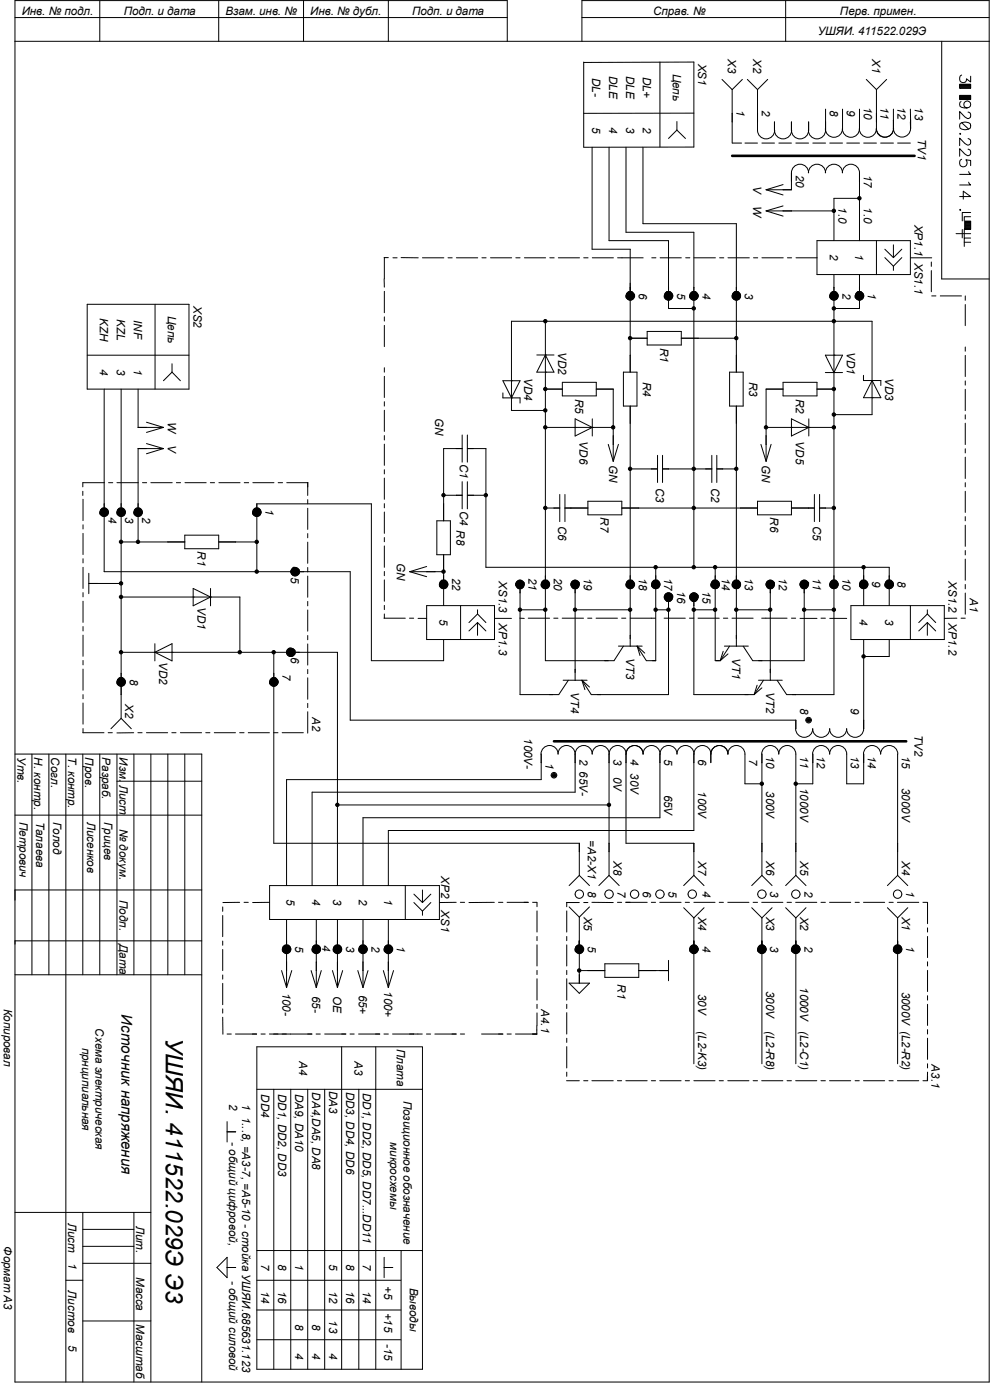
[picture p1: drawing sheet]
<svg xmlns="http://www.w3.org/2000/svg" width="210mm" height="297mm" viewBox="0 0 210 297" stroke-linecap="round" stroke-linejoin="round" font-family="sans-serif">
<g fill="none" stroke="#000" stroke-width=".21">
<path d="M3.2 3.7h104.4M3.2 8.8h206.6M21.2 .1v8.7M46.4 .1v8.7M64.4 .1v8.7M82.4 .1v8.7M107.6 8.8v-8.7h-104.4v293.1h206.6v-293.1h-86.4v8.7M123.4 3.7h86.4M123.8 13.3l23.4-.1v18h-23.4M123.8 13.2v18M140 13.2v18M153.2 16.8l2.1 2.2"/>
<path d="M155.3 19l.1 11.4h1.9M157.5 16.8l-2.2 2.2M158.5 16.8l2.2 2.2M160.7 19v8.6a1.82 1.82 0 0 0 1.8 1.9 1.82 1.82 0 0 0 1.8-1.9M162.9 16.8l-2.2 2.2M166.7 .1v8.7M183.8 16.8l2.1 2.2M185.9 19v8.6M188.1 16.8l-2.2 2.2M199.8 8.8v50.4h10M203.6 17.9h2.3v.9h-2.3zM203.6 17.9h2.3"/>
<path d="M203.6 18.1h2.3M203.6 18.2h2.3M203.6 18.3h2.3M203.6 18.4h2.3M203.6 18.5h2.3M203.6 18.6h2.3M204 15.9a.82 .82 0 0 0-.3 1.3 .82 .82 0 0 0 1.3-.1v-.4l.9 .7v-1.2M125.6 31.2v21.7h8.1v26.1M129.2 31.2v19.9h12.6v11.7M132.8 31.2v18.1h14.4v13.5M136.4 31.2v16.3h19.8v15.3M143.6 27.6l1.8 1.8"/>
<path d="M143.6 27.6l-1.8 1.8M143.6 25.8v1.8M147.2 24h-23.4M155.3 33l37.8 .1M158 30.4h2.7M161.6 30.4h2.7M164.3 25.9a3.2 3.2 0 0 0 .5 3 1.82 1.82 0 0 0 2 .4 1.82 1.82 0 0 0 1.1-1.7M165.2 30.4h2.7M166.1 39.2l-3.6 1.1M167.9 25.9a3.2 3.2 0 0 0 .5 3 1.82 1.82 0 0 0 2 .4 1.82 1.82 0 0 0 1.1-1.7M168.8 30.4h2.7M171.5 25.9v1.7"/>
<path d="M172.4 30.4h2.7M175.1 36.7a1.82 1.82 0 0 1 1.8-1.9 1.82 1.82 0 0 1 1.8 1.9M175.1 27.3a1.82 1.82 0 0 0 1.8 1.8 1.82 1.82 0 0 0 1.8-1.8M175.1 36.7a1.8 1.8 0 0 0-1.8-1.9 1.8 1.8 0 0 0-1.8 1.9 1.82 1.82 0 0 0-1.8-1.9 1.82 1.82 0 0 0-1.8 1.9v3.6h-5.4M175.1 23.2v4.4a1.82 1.82 0 0 1-1.8 1.9 1.82 1.82 0 0 1-1.8-1.9M176 30.4h2.7M178.7 36.7a1.82 1.82 0 0 1 1.8-1.9 1.82 1.82 0 0 1 1.8 1.9v14.4M178.7 23.2v4.4M179.6 30.4h2.7M182.3 27.3a1.82 1.82 0 0 0 1.8 1.8 1.82 1.82 0 0 0 1.8-1.8M182.3 23.2v4.1a1.82 1.82 0 0 1-1.8 1.8 1.82 1.82 0 0 1-1.8-1.8M183.2 30.4h2.7"/>
<path d="M185.9 27.3a1.8 1.8 0 0 0 1.8 1.8 1.8 1.8 0 0 0 1.8-1.8 1.82 1.82 0 0 0 1.8 1.8 1.82 1.82 0 0 0 1.9-1.8M186.8 30.4h2.7M189.5 23.2v4.1a1.82 1.82 0 0 1-1.8 1.8 1.82 1.82 0 0 1-1.8-1.8M190.4 30.4h2.7M193.1 23.2l.1 4.1M193.1 25.9l.1 1.4M203.6 20.2h2.3v.9h-2.3zM203.6 20.3h2.3M203.6 20.4h2.3M203.6 20.5h2.3M203.6 20.7h2.3M203.6 20.8h2.3"/>
<path d="M203.6 20.9h2.3M203.6 21h2.3M203.7 26.2a1.85 1.85 0 0 1 2.1 0 .83 .83 0 0 1-.3 1.2 1.91 1.91 0 0 1-1.8-.2zM203.7 28.3l.1 .1-.1 .1zM203.9 21.5a.7 .7 0 0 0 .1 1.3 1.69 1.69 0 0 0 1.8-.2 .74 .74 0 0 0-.3-1.1 .74 .74 0 0 0-1 .5 .74 .74 0 0 0 .6 .9M204 26l1.5 1.4M204 33.8a.85 .85 0 0 0-.4 1.2 .85 .85 0 0 0 1.3 .2 .85 .85 0 0 0 0-1.3l1 .1v1.1M205.4 23.8l.3 .1a.74 .74 0 0 1-.2 1.2l-.8-.3-1.1-1.1v1.6M205.4 29.4l.3 .1a.74 .74 0 0 1-.2 1.3l-.8-.4-1.1-1.1v1.6M205.4 31.7l.3 .1a.74 .74 0 0 1-.2 1.2l-.8-.3-1.1-1.2v1.6M205.5 36.4l.4 .6h-2.3M205.5 38.7l.4 .5h-2.3"/>
<path d="M81.5 59.2v1.7M81.5 54.7h.9M81.5 54.6v4.5M83.4 54.7h.8M85.1 54.7h3.6M89.6 54.7h4.5M95 54.7h.9M96.8 54.7h4.5M102.2 54.7h.9M104.1 54.7h4.4M109.4 54.7h.9M111.3 54.7h4.4"/>
<path d="M116.6 54.7h1M118.4 54.7h4.5M123.8 54.7h1M125.6 54.7h4.5M131 54.7h5.4M138.3 54.7h.8M140 54.7h4.5M145.5 54.7h.8M147.2 54.7h4.6M152.7 54.7h.8M154.4 54.7h4.6M159.9 54.7h.8"/>
<path d="M161.6 54.7h4.6M162.5 40.3l3.6 1.1M162.5 44.7h14.4M162.5 44.7l3.6 1.1M166.1 43.7l-3.6 1M167 54.7h.9M168.9 54.7h4.5M173.3 51.1h19.8v7.2h-19.8zM176.9 58.3v4.5M182.3 58.3v4.5M182.3 42.1h-5.4v9M185.9 51.1v7.2"/>
<path d="M187.7 52.9l1.8 1.8M187.7 54.7l1.8 1.8M189.5 51.9v2.8M189.5 56.5v.9M191.3 52.9l-1.8 1.8M191.3 54.7l-1.8 1.8M193.2 54.7h4.5M197.6 55.6v.9M197.6 57.4v4.5M202.8 49.6h3.1M203.6 41.7h2.3l-1.6-1.1v1.6M203.7 44.4l.1 .1-.1 .1z"/>
<path d="M204.1 48.7v1.8M204.6 48.7v1.8M204.6 51.4h1.3M204.7 47.5h1.2M204.7 47h1.2M204.7 47.1h1.2M204.7 47.2h1.2M204.7 47.3h1.2M204.7 47.7h1.2M204.7 47.8h1.2M204.7 47.9h1.2M204.7 48h1.2"/>
<path d="M204.7 48.1h1.2M204.7 48.2h1.2M204.7 48.3h1.2M204.7 48.5h1.2M205.9 45.1h-1.8v1.8M205.9 46h-1.3v.9M205.9 48.6h-1.2v.1h1.2v-1.8h-1.2v1.8M205.9 50.5h-1.3v1.8M18.5 64.6h21.6v17.9h-21.6zM18.5 75.4h21.6M32.9 64.6v17.9M36.5 77.2v1.8"/>
<path d="M36.5 79l-1.8 1.8M36.5 79l1.8 1.8M81.5 61.8v4.5M81.5 67.2v.9M81.5 69v4.5M81.5 78v1M81.5 79.8v4.5M113.9 75.3h3.6M115.7 75.3h.1M115.7 79h.1M115.7 68.2v55.8M115.7 75.3l1.8 3.7h-3.6z"/>
<path d="M132.2 79h2.9v7.1h-2.9zM133.7 71.8h3.6M137.3 70.3h7.2v2.9h-7.2zM141.8 63.7v1.7h5.4M144.5 71.8h11.7M147.2 63.7v56.7M154.8 79h2.8v7.1h-2.8zM156.2 63.5v15.5M175.1 75.4h3.6l-1.8 3.6zM175.1 79h3.6M176.9 79h.1M176.9 75.4h.1"/>
<path d="M176.9 63.7v60.3M182.3 63.7v1.7h-5.4M183.2 79.6v1.1h3.7v1.1M197.7 62.8h.8M199.5 62.8h4.5M204.8 62.8v.9M204.8 64.6v4.5M204.8 73.6v.9M204.8 75.4v4.5M22.1 82.5v26.2M25.7 82.5v26.2M29.3 82.5v8.2h5.4"/>
<path d="M31.1 89.6l3.6 1.1M31.1 94.1l3.6 1.1M34.7 95.2h-5.4v13.5M34.7 90.7l-3.6 1M34.7 95.2l-3.6 1.1M81.5 85.2v.9M81.5 87v4.5M81.5 92.4v.9M81.5 94.2v4.5M81.5 99.7v.8M98 95.2h-3.9v15.3M98 92.3v5.7"/>
<path d="M99.1 95.2h4v25.2h85.5v3.6M99.1 92.3v5.7M106.7 83.4v1h3.6v1.1M106.7 80.8h3.6l-1.8 3.6zM108.5 84.4h.1M108.5 80.8h.1M115.7 87.1h-7.2v-18.9h76.5v19.8h-8.1M115.7 90.7h14.4M115.7 82.5h3.6M119.3 81.1h7.2v2.9h-7.2zM122 90.7h.1M122 88.9l3.6 1.8-3.6 1.8z"/>
<path d="M125.6 90.7h.1M125.6 88.9v3.6M126.5 82.5h3.6v15.4M129 94.3l1.1 3.6M131.2 94.3l-1.1 3.6M133.7 86.1v37.9M133.7 99.5h5.8M139.5 96.6v5.8M140.5 99.5h10.5M140.5 96.6v5.8M151 96.6v5.8M152.1 99.5h4.1"/>
<path d="M152.1 96.6v5.8M156.2 86.1v37.9M161.4 94.3l1.1 3.6M162.5 90.7h14.4M163.6 94.3l-1.1 3.6M166.1 82.5h-3.6v15.4M166.1 81.1h7.2v2.9h-7.2zM167.9 90.7h.1M167.9 88.9l3.7 1.8-3.7 1.8zM171.6 90.7h.1M171.6 88.9v3.6M173.3 82.5h3.6"/>
<path d="M185 80.7h.1M185 84.4h.1M185 80.7l1.9 3.7h-3.7zM204.8 80.8v.9M204.8 82.6v4.5M204.8 88v.9M204.8 89.8v4.5M204.8 95.2v.9M204.8 97v4.5M17.6 102.4v.9M17.6 104.2v.9M17.6 102.4h4.5"/>
<path d="M17.6 105.9v4.5M17.6 111.3v.9M17.6 113.2v4.4M17.6 118.5v.9M22.1 109.6v11.7h39.6M23 102.4h.9M24.8 102.4h4.5M25.7 109.6v35.1M25.7 115h13.5M29.3 109.6v5.4M30.2 102.4h.9M32 102.4h4.5"/>
<path d="M37.4 102.4h.9M39.2 113.5h7.2v2.9h-7.2zM39.2 102.4h4.5M44.6 102.4h.9M46.4 115h8.1M46.4 102.4h4.5M51.8 102.4h.9M53.6 102.4h4.5M54.5 108.7v-1.8h24.3v33.3h15.3v-4.5M54.5 109.6v11.7M59 102.4h.9M60.8 102.4h4.5"/>
<path d="M65.3 102.4v2.7M65.3 106v.9M65.3 107.8v4.5M65.3 113.2v.9M65.3 115v4.5M81.5 101.4v4.5M81.5 106.8v.9M81.5 108.6v4.6M81.5 114v.9M81.5 115.8v4.6M92.7 110.5h2.8v7.2h-2.8zM94.1 117.7v6.3"/>
<path d="M94.1 105.1h3.9M98 102.2v5.7M99.1 105.1h4M99.1 102.2v5.7M115.7 107.8h3M118.7 104.9v5.8M119.8 107.8h4.9M119.8 104.9v5.8M124.7 106.3h7.2v2.9h-7.2zM131.9 107.8h28.8M160.7 106.3h7.2v2.9h-7.2zM167.9 107.8h4.9"/>
<path d="M172.8 104.9v5.8M173.9 107.8h3M173.9 104.9v5.8M204.8 102.4v.9M204.8 104.2v4.5M204.8 109.6v.9M204.8 111.4v4.5M204.8 116.8v.9M204.8 118.6v4.5M17.6 120.4v4.4M17.6 125.7v.9M17.6 127.6v4.4"/>
<path d="M17.6 132.9v1M17.6 134.7v4.5M18.8 123.8h6.9M18.8 121.6v4.3M25.7 138.4h35.1M25.7 126.7h25.2v11.7M32.9 138.4h.1M32.9 138.4l3.6-1.8v3.6zM32.9 136.6v3.6M36.5 138.4h.1M41 126.7h.1M41 124.8l3.7 1.9-3.7 1.8z"/>
<path d="M44.7 126.7h.1M44.7 124.8v3.7M58.1 138.4v6.3M61.7 138.4h9.9v49.5M62.6 121.3h11.7v31.5h94.5a3.2 3.2 0 0 0 .5 3.1 1.82 1.82 0 0 0 2 .4 1.82 1.82 0 0 0 1.1-1.7M65.3 120.4v.9M65.3 122.2v4.5M65.3 127.6v.9M65.3 129.4v4.5M65.3 134.8v.9M65.3 136.6v4.5M81.4 131.1h4.6"/>
<path d="M81.5 121.2v.9M81.5 123v4.6M81.5 128.4v.9M81.5 130.3v.8M86.9 131.1h.9M86.9 121.3h7.2M86.9 121.3l3.6 1M88.7 131.2h1.8M90.5 128.5h14.4v7.2h-14.4zM90.5 120.2l-3.6 1.1M94.1 124.9v3.6M97.7 128.5v7.2"/>
<path d="M101.3 129.4v.9M101.3 132.1v2.7M101.3 132.1l-1.8 1.8M101.3 132.1l1.8 1.8M101.3 130.3l-1.8 1.8M101.3 130.3l1.8 1.8M104.9 131.2h3.6M110.3 131.1l.9 .1M110.3 129.4h5.4M110.3 124v23.4h8.2l2.1-3.1M112.1 131.1h4.5M115.7 124.9v15.3h14.6l1.9-3.1"/>
<path d="M117.5 131.1h.9M119.3 131.1h4.5M122 129.4h11.7M122 124v20.3M124.7 131.1h.9M126.4 131.1h4.6M131.2 137.1h5M131.9 131.1h.9M133.7 124.9v12.2M133.7 131.1h5.4M136.8 138.6l-1.6-1.5 .6 2M139.1 120.4v3.6"/>
<path d="M139.1 124.9v15.3h-2l-2-3.1M139.1 129.4h2.7M140.9 131.1h4.5M141.8 126.7v20.7h-16.4l-2-3.1M146.3 131.1h.9M147.2 129.4h4.5M147.2 126.7v20.7h12.8M148.1 131.1h4.5M151.7 120.4v3.6M151.7 124.9v15.3h1.1M153.4 138.2l-.6 2M153.5 131.1h.9"/>
<path d="M153.7 137.1h5M154.4 138.7l-1.6 1.5M154.8 137.1l-2 3.1M155.3 131.1h4.5M156.2 124.9v12.2M156.2 129.4h7.2M161.6 131.1h5.4M163.4 124v20.3M167.9 131.1h.9M169.7 131.2h3.6M170.6 129.4h6.3M170.6 124v16.2h-10.9l-2.1-3.1"/>
<path d="M174.2 131.1h.9M176 131.2h3.6M176.9 124.9v22.5h-10l-2.1-3.1M180.5 128.5h19.8v7.2h-19.8zM183.2 135.7v18.9a1.82 1.82 0 0 1-1.8 1.8 1.82 1.82 0 0 1-1.8-1.8M183.2 120.4v3.6M183.2 124.9v3.6M188.6 124.9v3.6M188.6 135.7v3.6h-5.4M193.1 128.5v7.2M196.7 129.4v.9M196.7 132.1v2.7"/>
<path d="M196.7 132.1l-1.8 1.8M196.7 132.1l1.8 1.8M196.7 130.3l-1.8 1.8M196.7 130.3l1.8 1.8M203 131.1l-2.7 .1M203.9 131.1h.9M204.8 124v.9M204.8 125.8v4.5M3.2 160h39.6v133.2M6.8 160v46.8M10.4 160v46.8M14 160v133.2"/>
<path d="M17.6 160v46.8M17.6 155.4h4.5M17.6 140.1v1M17.6 141.9v4.5M17.6 147.4v.9M17.6 149.1v4.5M17.6 154.6v.8M21.2 160v46.8M22.9 155.4h.9M24.8 160v46.8M25.7 145.6v6.8M25.7 152.4l2.2 2.2"/>
<path d="M25.7 152.4l-2.2 2.2M28.4 155.4l-3.6 .1M28.4 160v46.8M29.3 155.4h.8M31.1 155.4h4.5M32 160v133.2M35.6 160v46.8M36.4 155.4h.9M38.3 155.4h4.5M39.2 160v46.8M43.6 155.4h.9M45.5 155.4h4.5"/>
<path d="M50.8 155.4h1M52.7 155.4h4.4M58 155.4h1M58.1 145.6v33.3h64.8v6.8M59.9 155.4h4.4M65.3 142v.9M65.3 143.8v4.5M65.3 149.2v.9M65.3 151v4.5M114.8 160a1.82 1.82 0 0 1 1.8-1.8 1.82 1.82 0 0 1 1.8 1.8M114.8 160v5.4h-54v22.5M117.5 157.3h74.7"/>
<path d="M118.4 160a1.82 1.82 0 0 1 1.8-1.8 1.82 1.82 0 0 1 1.8 1.8M119.5 144.3h5M122 160a1.82 1.82 0 0 1 1.8-1.8 1.82 1.82 0 0 1 1.8 1.8M122 160v8.1h-55.8v19.8M123.4 144.3l1.7 1.5M123.4 144.3l.7 2M125.6 160a1.82 1.82 0 0 1 1.8-1.8 1.82 1.82 0 0 1 1.8 1.8M132.8 160a1.82 1.82 0 0 0-1.8-1.8 1.82 1.82 0 0 0-1.8 1.8v25.7M136.4 160a1.82 1.82 0 0 1 1.8-1.8 1.82 1.82 0 0 1 1.8 1.8M136.4 160a1.82 1.82 0 0 0-1.8-1.8 1.82 1.82 0 0 0-1.8 1.8v18.9h14.4v6.8M147.2 160a1.8 1.8 0 0 0-1.8-1.8 1.8 1.8 0 0 0-1.8 1.8 1.82 1.82 0 0 0-1.8-1.8 1.82 1.82 0 0 0-1.8 1.8v13.5h-63v14.4M150.8 160a1.82 1.82 0 0 0-1.8-1.8 1.82 1.82 0 0 0-1.8 1.8v16.2h-64.8v11.7"/>
<path d="M154.4 160a1.82 1.82 0 0 1 1.8-1.8 1.82 1.82 0 0 1 1.8 1.8v6.3h3.6M154.4 160a1.82 1.82 0 0 0-1.8-1.8 1.82 1.82 0 0 0-1.8 1.8v1.8M160.6 145.4l-.6 2M160.9 144.3h5M161.6 160a1.82 1.82 0 0 1 1.8-1.8 1.82 1.82 0 0 1 1.8 1.8 1.8 1.8 0 0 1 1.8-1.8 1.8 1.8 0 0 1 1.8 1.8v25.7M161.6 160v25.7M161.6 145.9l-1.6 1.5M162 144.3l-2 3.1M171.5 152.8h.2M171.5 152.8h.1M172.4 154.6a1.82 1.82 0 0 0 1.8 1.8 1.82 1.82 0 0 0 1.8-1.8M172.4 160a1.82 1.82 0 0 1 1.8-1.8 1.82 1.82 0 0 1 1.8 1.8"/>
<path d="M172.4 160v6.3h-3.6M176 160a1.82 1.82 0 0 1 1.8-1.8 1.82 1.82 0 0 1 1.8 1.8v6.3h3.6v-6.3M176 154.6a1.82 1.82 0 0 0 1.8 1.8 1.82 1.82 0 0 0 1.8-1.8M183.2 160a1.82 1.82 0 0 1 1.8-1.8 1.82 1.82 0 0 1 1.8 1.8 1.82 1.82 0 0 1 1.8-1.8 1.82 1.82 0 0 1 1.9 1.8M190.4 160v25.7M3.2 172.9h39.6M24.8 165.7h18M71.6 170.8h57.6M117.5 164.5h.1M3.2 188.8h39.6M3.2 199.6h39.6M47.2 192.4v.9"/>
<path d="M47.2 194.2v4.5M47.2 199.6v.9M50.8 191.4l-3.5 .1M51.8 191.4h.9M57.1 191.4l-3.5 .1M57.2 187.9h36v7.2h-36zM60.8 195.1v6.3M67.1 195.1v6.3M71.6 195.1v6.3M77 195.1v6.3M82.4 195.1v6.3M86 187.9v7.2"/>
<path d="M87.8 189.7l1.8 1.8M87.8 191.5l1.8 1.8M89.6 188.8v2.7M89.6 193.3v.9M91.4 189.7l-1.8 1.8M91.4 191.5l-1.8 1.8M96.8 191.4l-3.6 .1M97.7 191.4h.9M104.9 191.4l-5.4 .1M105.7 191.4h1M107.6 191.4h4.5M113 191.4h.9"/>
<path d="M113.9 191.4v1M113.9 193.3v4.4M113.9 198.7v.9M120.2 191.5h2.7M120.2 191.4v1M120.2 193.3v4.4M120.2 198.7v.9M120.7 192.4l2.2 2.2M122.9 194.6v14M122.9 185.7l2.2 2.2M122.9 185.7l-2.2 2.2M123.8 191.5h.9"/>
<path d="M125.1 192.4l-2.2 2.2M125.6 191.4l4.5 .1M129.2 185.7l-2.2 2.2M129.2 185.7l2.2 2.2M131 191.4h.9M132.8 191.4h4.5M138.2 191.4h.9M140 191.4h4.5M145 192.6l2.2 2.1M145.4 191.4h.9M147.2 194.7v31M147.2 191.4h4.5"/>
<path d="M147.2 185.7l-2.2 2.2M147.2 185.7l2.2 2.2M149.4 192.6l-2.2 2.1M152.6 191.4h.9M154.4 191.4h4.5M159.5 192.6l2.1 2.1M159.8 191.4h.9M161.6 191.4h4.5M161.6 194.7v31M161.6 185.7l-2.1 2.2M161.6 185.7l2.2 2.2M163.8 192.6l-2.2 2.1"/>
<path d="M166.7 192.6l2.1 2.1M167 191.4h.9M168.8 191.4h4.5M168.8 194.7v31M168.8 185.7l-2.1 2.2M168.8 185.7l2.2 2.2M171 192.6l-2.2 2.1M174.2 191.4h.9M176 191.4h4.5M181.4 191.4h.9M183.2 191.4h4.5M188.3 192.6l2.1 2.1"/>
<path d="M188.6 191.4h.9M190.4 191.4h4.5M190.4 194.7v31M190.4 185.7l-2.1 2.2M190.4 185.7l2.2 2.2M192.6 192.6l-2.2 2.1M195.8 191.4h.9M196.8 191.4v4.6M196.8 196.8v.9M196.8 198.7v4.5M3.2 206.8h39.6M47.2 201.4v4.5"/>
<path d="M47.2 206.8v.9M47.2 208.6v4.5M47.2 214v.9M47.2 215.8l.1 3.6M48.2 219.4h.9M50 219.4h4.4M55.4 219.4h.9M57.1 219.4h9.1M59.7 205.9l1.1 3.6M60.8 202.3v7.2M61.9 205.9l-1.1 3.6M66 205.9l1.1 3.6"/>
<path d="M67.1 219.4h.8M67.1 202.3v7.2M68.2 205.9l-1.1 3.6M68.9 219.4h4.5M70.5 205.9l1.1 3.6M71.6 202.3v7.2M72.7 205.9l-1.1 3.6M74.3 219.4h.8M75.9 205.9l1.1 3.6M76.1 219.4h4.5M77 202.3v7.2M78.1 205.9l-1.1 3.6"/>
<path d="M81.3 205.9l1.1 3.6M81.4 219.4h1M82.4 202.3v7.2M83.3 219.4h6.3M83.5 205.9l-1.1 3.6M90.5 219.4h.9M92.2 219.4h4.6M97.7 219.4h.9M102.2 219.4h4.5M107.6 219.4h.9M109.3 219.4h4.6M113.9 217.6v1.8"/>
<path d="M113.9 200.4v4.5M113.9 205.9v.9M113.9 207.6v4.6M113.9 213.1v.9M113.9 214.9v2.7M120.2 200.4v4.5M120.2 205.9v.9M120.2 207.6v4.6M120.2 213.1v.9M120.2 214.8v4.6M120.7 208.6h4.4l-2.2 2.1zM122.9 205.9h5.4"/>
<path d="M128.3 204.5h7.2v2.8h-7.2zM135.5 205.9h6.3M141.8 203.8v4.3M196.8 204v.9M196.8 205.9v4.5M196.8 211.2v1M196.8 213.1v4.5M196.8 218.4v1M48.2 238v4.3M54.5 231.1h35M58.1 231.1v59.4M61.7 231.1v59.4"/>
<path d="M65.3 231.1v59.4M68.9 231.1v59.4M72.5 222.1v68.4M76.1 231.1v59.4M79.7 222.1v68.4M89.5 222.1h-35v68.4h35.1v-68.4M120.2 229.3h2.7M120.2 220.3v.8M120.2 222v4.6M120.2 227.5v.8M123.8 229.3h.9M125.6 229.3h4.5"/>
<path d="M131 229.3h.9M132.8 229.3h4.5M138.2 229.3h.9M140 229.3h4.5M145.4 229.3h.9M147.2 229.3h4.5M152.6 229.3h.9M154.4 229.3h4.5M159.8 229.3h.9M161.6 229.3h4.5M167 229.3h.9M168.8 229.3h4.5"/>
<path d="M174.2 229.3h.9M176 229.3h4.5M181.4 229.3h.9M183.2 229.3h4.5M188.6 229.3h.9M190.4 229.3h4.5M196.8 220.3v4.4M196.8 225.7v.9M196.8 228.3v1M196.8 227.5l-.1 1.8h-.9M3.2 257.2h28.8M17.6 257.2v36"/>
<path d="M28.4 257.2v36M48.2 240.1h1.8M14 271.6h3.6M17.6 260.8h10.8M17.6 264.4h10.8M17.6 268h14.4M48.2 268.9h1.8M48.2 266.7v4.4l-2.2-2.2zM54.5 271.6h30.5M54.5 265.3h35M54.5 277.9h30.5M81.5 266.7v4.4"/>
<path d="M81.5 268.9h1.8M85.1 265.3v25.2M17.6 280.2h14.4M54.5 284.2h30.5"/>
<circle cx="133.7" cy="62.8" r=".89"/>
<circle cx="141.8" cy="62.8" r=".89"/>
<circle cx="147.2" cy="62.8" r=".89"/>
<circle cx="156.2" cy="62.8" r=".89"/>
<circle cx="176.9" cy="62.8" r=".89"/>
<circle cx="182.3" cy="62.8" r=".89"/>
<circle cx="22.1" cy="108.7" r=".89"/>
<circle cx="25.7" cy="108.7" r=".89"/>
<circle cx="29.3" cy="108.7" r=".89"/>
<circle cx="54.5" cy="108.7" r=".89"/>
<circle cx="61.7" cy="138.4" r=".89"/>
<circle cx="62.6" cy="121.3" r=".89"/>
<circle cx="94.1" cy="124" r=".89"/>
<circle cx="110.3" cy="124" r=".89"/>
<circle cx="115.7" cy="124" r=".89"/>
<circle cx="122" cy="124" r=".89"/>
<circle cx="133.7" cy="124" r=".89"/>
<circle cx="139.1" cy="124" r=".89"/>
<circle cx="141.8" cy="126.7" r=".89"/>
<circle cx="147.2" cy="126.7" r=".89"/>
<circle cx="151.7" cy="124" r=".89"/>
<circle cx="156.2" cy="124" r=".89"/>
<circle cx="163.4" cy="124" r=".89"/>
<circle cx="170.6" cy="124" r=".89"/>
<circle cx="176.9" cy="124" r=".89"/>
<circle cx="183.2" cy="124" r=".89"/>
<circle cx="188.6" cy="124" r=".89"/>
<circle cx="25.7" cy="144.7" r=".89"/>
<circle cx="58.1" cy="144.7" r=".89"/>
<circle cx="171.5" cy="152.8" r=".59"/>
<circle cx="171.5" cy="152.8" r=".13"/>
<circle cx="171.5" cy="152.8" r=".42"/>
<circle cx="171.5" cy="152.8" r=".3"/>
<circle cx="117.5" cy="164.5" r=".59"/>
<circle cx="117.5" cy="164.5" r=".13"/>
<circle cx="117.5" cy="164.5" r=".42"/>
<circle cx="117.5" cy="164.5" r=".3"/>
<circle cx="117.6" cy="164.5" r=".08"/>
<circle cx="122.9" cy="189.7" r=".89"/>
<circle cx="129.2" cy="189.7" r=".89"/>
<circle cx="134.6" cy="189.7" r=".89"/>
<circle cx="140" cy="189.7" r=".89"/>
<circle cx="146.9" cy="189.7" r=".89"/>
<circle cx="161.6" cy="189.7" r=".89"/>
<circle cx="168.8" cy="189.7" r=".89"/>
<circle cx="190.4" cy="189.7" r=".89"/>
<circle cx="60.8" cy="201.4" r=".89"/>
<circle cx="67.1" cy="201.4" r=".89"/>
<circle cx="71.6" cy="201.4" r=".89"/>
<circle cx="77" cy="201.4" r=".89"/>
<circle cx="82.4" cy="201.4" r=".89"/>
<circle cx="122.9" cy="201.4" r=".89"/>
<circle cx="147.2" cy="201.4" r=".89"/>
<circle cx="161.6" cy="201.4" r=".89"/>
<circle cx="168.8" cy="201.4" r=".89"/>
<circle cx="190.4" cy="201.4" r=".89"/>
</g>
<g fill="#000" stroke="#000" stroke-width=".21">
<path d="M141.4 61.8a.91 .91 0 0 1 1.3 .6 .91 .91 0 0 1-.7 1.2 .91 .91 0 0 1-1.1-.8l.2-.6z" fill-rule="evenodd"/>
<path d="M61 137.8a1.03 1.03 0 0 1 1.6 .2 .94 .94 0 0 1-1 1.3 .94 .94 0 0 1-.6-1.5z" fill-rule="evenodd"/>
<path d="M93.7 123.1a.91 .91 0 0 1 1.3 .5 .91 .91 0 0 1-.7 1.2 .91 .91 0 0 1-1.1-.8l.2-.6z" fill-rule="evenodd"/>
<path d="M182.8 123.1a.91 .91 0 0 1 1.3 .5 .91 .91 0 0 1-.7 1.2 .91 .91 0 0 1-1.1-.8l.2-.6z" fill-rule="evenodd"/>
<path d="M25.3 143.8a.91 .91 0 0 1 1.3 .5 .91 .91 0 0 1-.7 1.2 .91 .91 0 0 1-1.1-.8l.2-.6z" fill-rule="evenodd"/>
<circle cx="176.9" cy="44.7" r=".36"/>
<circle cx="182.3" cy="42.1" r=".36"/>
<circle cx="115.7" cy="68.1" r=".36"/>
<circle cx="133.7" cy="71.7" r=".36"/>
<circle cx="133.7" cy="62.8" r=".9"/>
<circle cx="147.2" cy="65.4" r=".36"/>
<circle cx="147.2" cy="62.8" r=".9"/>
<circle cx="156.2" cy="71.7" r=".36"/>
<circle cx="156.2" cy="62.8" r=".9"/>
<circle cx="176.9" cy="65.4" r=".36"/>
<circle cx="176.9" cy="68.1" r=".36"/>
<circle cx="176.9" cy="62.8" r=".9"/>
<circle cx="182.3" cy="62.8" r=".9"/>
<circle cx="115.7" cy="82.5" r=".36"/>
<circle cx="115.7" cy="87.1" r=".36"/>
<circle cx="115.7" cy="90.7" r=".36"/>
<circle cx="130.1" cy="90.7" r=".36"/>
<circle cx="133.7" cy="99.5" r=".36"/>
<circle cx="147.2" cy="99.5" r=".36"/>
<circle cx="156.2" cy="99.5" r=".36"/>
<circle cx="162.5" cy="90.7" r=".36"/>
<circle cx="176.9" cy="90.7" r=".36"/>
<circle cx="176.9" cy="87.9" r=".36"/>
<circle cx="176.9" cy="82.5" r=".36"/>
<circle cx="22.1" cy="108.7" r=".9"/>
<circle cx="25.7" cy="115" r=".36"/>
<circle cx="25.7" cy="108.7" r=".9"/>
<circle cx="29.3" cy="115" r=".36"/>
<circle cx="29.3" cy="108.7" r=".9"/>
<circle cx="54.5" cy="115" r=".36"/>
<circle cx="54.5" cy="108.7" r=".9"/>
<circle cx="94.1" cy="105.1" r=".36"/>
<circle cx="103.1" cy="105.1" r=".36"/>
<circle cx="115.7" cy="107.8" r=".36"/>
<circle cx="147.2" cy="107.8" r=".36"/>
<circle cx="176.9" cy="107.8" r=".36"/>
<circle cx="25.7" cy="126.6" r=".36"/>
<circle cx="25.7" cy="123.8" r=".36"/>
<circle cx="25.7" cy="138.4" r=".36"/>
<circle cx="50.9" cy="138.4" r=".36"/>
<circle cx="54.5" cy="121.3" r=".36"/>
<circle cx="58.1" cy="138.4" r=".36"/>
<circle cx="62.6" cy="121.3" r=".92"/>
<circle cx="94.1" cy="121.3" r=".36"/>
<circle cx="110.3" cy="129.3" r=".36"/>
<circle cx="110.3" cy="124" r=".9"/>
<circle cx="115.7" cy="129.3" r=".36"/>
<circle cx="115.7" cy="124" r=".9"/>
<circle cx="122" cy="129.3" r=".36"/>
<circle cx="122" cy="124" r=".9"/>
<circle cx="133.7" cy="129.3" r=".36"/>
<circle cx="133.7" cy="124" r=".9"/>
<circle cx="139.1" cy="120.3" r=".36"/>
<circle cx="139.1" cy="129.3" r=".36"/>
<circle cx="139.1" cy="124" r=".9"/>
<circle cx="141.8" cy="129.3" r=".36"/>
<circle cx="141.8" cy="126.7" r=".9"/>
<circle cx="147.2" cy="129.3" r=".36"/>
<circle cx="147.2" cy="120.3" r=".36"/>
<circle cx="147.2" cy="126.7" r=".9"/>
<circle cx="151.7" cy="124" r=".9"/>
<circle cx="151.7" cy="120.3" r=".36"/>
<circle cx="151.7" cy="129.3" r=".36"/>
<circle cx="156.2" cy="129.3" r=".36"/>
<circle cx="156.2" cy="124" r=".9"/>
<circle cx="163.4" cy="129.3" r=".36"/>
<circle cx="163.4" cy="124" r=".9"/>
<circle cx="170.6" cy="129.3" r=".36"/>
<circle cx="170.6" cy="124" r=".92"/>
<circle cx="176.9" cy="129.3" r=".36"/>
<circle cx="176.9" cy="124" r=".9"/>
<circle cx="183.2" cy="120.3" r=".36"/>
<circle cx="183.2" cy="139.3" r=".36"/>
<circle cx="188.6" cy="124" r=".9"/>
<circle cx="58.1" cy="144.7" r=".9"/>
<circle cx="71.6" cy="170.8" r=".36"/>
<circle cx="129.2" cy="170.8" r=".36"/>
<circle cx="161.6" cy="166.3" r=".36"/>
<circle cx="168.8" cy="166.3" r=".36"/>
<circle cx="60.8" cy="201.4" r=".9"/>
<circle cx="67.1" cy="201.4" r=".9"/>
<circle cx="71.6" cy="201.4" r=".9"/>
<circle cx="77" cy="201.4" r=".9"/>
<circle cx="82.4" cy="201.4" r=".9"/>
<circle cx="122.9" cy="205.9" r=".36"/>
<circle cx="122.9" cy="201.4" r=".36"/>
<circle cx="122.9" cy="201.4" r=".9"/>
<circle cx="147.2" cy="201.4" r=".9"/>
<circle cx="161.6" cy="201.4" r=".9"/>
<circle cx="168.8" cy="201.4" r=".9"/>
<circle cx="190.4" cy="201.4" r=".9"/>
</g>
<g fill="none" stroke="#000" stroke-width=".85">
<circle cx="141.8" cy="62.8" r=".38"/>
<circle cx="147.2" cy="62.8" r=".38"/>
<circle cx="176.9" cy="62.8" r=".38"/>
<circle cx="182.3" cy="62.8" r=".38"/>
<circle cx="94.1" cy="124" r=".38"/>
<circle cx="176.9" cy="124" r=".38"/>
<circle cx="183.2" cy="124" r=".38"/>
<circle cx="188.6" cy="124" r=".38"/>
</g>
<path d="M155.3 33.1h38.7M117.5 157.3h74.7" fill="none" stroke="#000" stroke-width=".55"/>
<text font-size="5.1" x="35.2" y="220.1" transform="rotate(90 35.2 220.1)">УШЯИ. 411522.029Э Э3</text>
<text font-size="3.2" x="25.8" y="215.2" transform="rotate(90 25.8 215.2)">Источник напряжения</text>
<g font-size="2.5">
<text x="4.6" y="3.1">Инв. № подл.</text>
<text x="26.3" y="3.1">Подп. и дата</text>
<text x="47.8" y="3.1">Взам. инв. №</text>
<text x="65.8" y="3.1">Инв. № дубл.</text>
<text x="87.4" y="3.1">Подп. и дата</text>
<text x="138.6" y="3.1">Справ. №</text>
<text x="178.2" y="3.1">Перв. примен.</text>
<text x="173.5" y="7.4">УШЯИ. 411522.029Э</text>
<text x="125.6" y="16.6" transform="rotate(90 125.6 16.6)">DL-</text>
<text x="129.2" y="16.1" transform="rotate(90 129.2 16.1)">DLE</text>
<text x="132.8" y="16.1" transform="rotate(90 132.8 16.1)">DLE</text>
<text x="136.4" y="16.3" transform="rotate(90 136.4 16.3)">DL+</text>
<text x="142.7" y="15.6" transform="rotate(90 142.7 15.6)">Цепь</text>
<text x="148.1" y="13.5" transform="rotate(90 148.1 13.5)">XS1</text>
<text x="154.4" y="12.6" transform="rotate(90 154.4 12.6)">X3</text>
<text x="159.8" y="12.6" transform="rotate(90 159.8 12.6)">X2</text>
<text x="185" y="12.6" transform="rotate(90 185 12.6)">X1</text>
<text x="156.2" y="23.4" transform="rotate(90 156.2 23.4)">1</text>
<text x="161.6" y="23.4" transform="rotate(90 161.6 23.4)">2</text>
<text x="176" y="23.4" transform="rotate(90 176 23.4)">8</text>
<text x="179.6" y="23.4" transform="rotate(90 179.6 23.4)">9</text>
<text x="183.2" y="22.6" transform="rotate(90 183.2 22.6)">10</text>
<text x="186.8" y="22.6" transform="rotate(90 186.8 22.6)">11</text>
<text x="190.4" y="22.6" transform="rotate(90 190.4 22.6)">12</text>
<text x="194.1" y="22.8" transform="rotate(90 194.1 22.8)">13</text>
<text x="125.6" y="26.9" transform="rotate(90 125.6 26.9)">5</text>
<text x="129.2" y="26.9" transform="rotate(90 129.2 26.9)">4</text>
<text x="132.8" y="26.9" transform="rotate(90 132.8 26.9)">3</text>
<text x="136.4" y="26.9" transform="rotate(90 136.4 26.9)">2</text>
<text x="194.7" y="29.4" transform="rotate(90 194.7 29.4)">TV1</text>
<text x="159.8" y="39.4" transform="rotate(90 159.8 39.4)">V</text>
<text x="168.8" y="37.1" transform="rotate(90 168.8 37.1)">20</text>
<text x="183.2" y="37.1" transform="rotate(90 183.2 37.1)">17</text>
<text x="159.8" y="43.6" transform="rotate(90 159.8 43.6)">W</text>
<text x="177.8" y="43.9" transform="rotate(90 177.8 43.9)">1.0</text>
<text x="183.2" y="43.9" transform="rotate(90 183.2 43.9)">1.0</text>
<text x="194" y="47.7" transform="rotate(90 194 47.7)">XP1.1 XS1.1</text>
<text x="176" y="54" transform="rotate(90 176 54)">2</text>
<text x="181.4" y="54" transform="rotate(90 181.4 54)">1</text>
<text x="41" y="64.9" transform="rotate(90 41 64.9)">XS2</text>
<text x="135.5" y="62.1" transform="rotate(90 135.5 62.1)">6</text>
<text x="143.6" y="62.1" transform="rotate(90 143.6 62.1)">5</text>
<text x="149" y="62.1" transform="rotate(90 149 62.1)">4</text>
<text x="158" y="62.1" transform="rotate(90 158 62.1)">3</text>
<text x="178.7" y="62.1" transform="rotate(90 178.7 62.1)">2</text>
<text x="184.1" y="62.1" transform="rotate(90 184.1 62.1)">1</text>
<text x="21.2" y="67.5" transform="rotate(90 21.2 67.5)">KZH</text>
<text x="24.8" y="67.7" transform="rotate(90 24.8 67.7)">KZL</text>
<text x="28.4" y="67.9" transform="rotate(90 28.4 67.9)">INF</text>
<text x="35.6" y="67" transform="rotate(90 35.6 67)">Цепь</text>
<text x="118.4" y="74.7" transform="rotate(90 118.4 74.7)">VD2</text>
<text x="140" y="73.7" transform="rotate(90 140 73.7)">R1</text>
<text x="179.6" y="74.7" transform="rotate(90 179.6 74.7)">VD1</text>
<text x="21.2" y="78.3" transform="rotate(90 21.2 78.3)">4</text>
<text x="24.8" y="78.3" transform="rotate(90 24.8 78.3)">3</text>
<text x="28.4" y="78.3" transform="rotate(90 28.4 78.3)">1</text>
<text x="111.2" y="80.1" transform="rotate(90 111.2 80.1)">VD4</text>
<text x="136.4" y="81" transform="rotate(90 136.4 81)">R4</text>
<text x="158.9" y="81" transform="rotate(90 158.9 81)">R3</text>
<text x="187.7" y="80.1" transform="rotate(90 187.7 80.1)">VD3</text>
<text x="35.6" y="89.5" transform="rotate(90 35.6 89.5)">W</text>
<text x="92.3" y="88.8" transform="rotate(90 92.3 88.8)">GN</text>
<text x="122" y="84.6" transform="rotate(90 122 84.6)">R5</text>
<text x="168.8" y="84.6" transform="rotate(90 168.8 84.6)">R2</text>
<text x="35.6" y="94.3" transform="rotate(90 35.6 94.3)">V</text>
<text x="122.9" y="93.6" transform="rotate(90 122.9 93.6)">VD6</text>
<text x="168.8" y="93.6" transform="rotate(90 168.8 93.6)">VD5</text>
<text x="97.5" y="98.4" transform="rotate(90 97.5 98.4)">C1</text>
<text x="129.2" y="98.7" transform="rotate(90 129.2 98.7)">GN</text>
<text x="161.6" y="98.7" transform="rotate(90 161.6 98.7)">GN</text>
<text x="56.3" y="108" transform="rotate(90 56.3 108)">1</text>
<text x="139.1" y="103.5" transform="rotate(90 139.1 103.5)">C3</text>
<text x="150.8" y="103.5" transform="rotate(90 150.8 103.5)">C2</text>
<text x="23" y="109.8" transform="rotate(90 23 109.8)">4</text>
<text x="26.6" y="109.8" transform="rotate(90 26.6 109.8)">3</text>
<text x="30.2" y="109.8" transform="rotate(90 30.2 109.8)">2</text>
<text x="96.8" y="112.5" transform="rotate(90 96.8 112.5)">R8</text>
<text x="97.5" y="108.3" transform="rotate(90 97.5 108.3)">C4</text>
<text x="118.4" y="111.6" transform="rotate(90 118.4 111.6)">C6</text>
<text x="127.4" y="109.8" transform="rotate(90 127.4 109.8)">R7</text>
<text x="163.4" y="109.8" transform="rotate(90 163.4 109.8)">R6</text>
<text x="172.4" y="111.6" transform="rotate(90 172.4 111.6)">C5</text>
<text x="41.9" y="117" transform="rotate(90 41.9 117)">R1</text>
<text x="84.2" y="119.4" transform="rotate(90 84.2 119.4)">GN</text>
<text x="61.7" y="122.4" transform="rotate(90 61.7 122.4)">5</text>
<text x="95.9" y="122.6" transform="rotate(90 95.9 122.6)">22</text>
<text x="105.8" y="123.3" transform="rotate(90 105.8 123.3)">XS1.3</text>
<text x="112.1" y="122.6" transform="rotate(90 112.1 122.6)">21</text>
<text x="117.5" y="122.6" transform="rotate(90 117.5 122.6)">20</text>
<text x="123.8" y="122.6" transform="rotate(90 123.8 122.6)">19</text>
<text x="135.5" y="122.6" transform="rotate(90 135.5 122.6)">18</text>
<text x="140.9" y="122.6" transform="rotate(90 140.9 122.6)">17</text>
<text x="143.6" y="125.3" transform="rotate(90 143.6 125.3)">16</text>
<text x="149" y="125.3" transform="rotate(90 149 125.3)">15</text>
<text x="153.2" y="122.6" transform="rotate(90 153.2 122.6)">14</text>
<text x="158" y="122.6" transform="rotate(90 158 122.6)">13</text>
<text x="165.2" y="122.6" transform="rotate(90 165.2 122.6)">12</text>
<text x="172.4" y="122.6" transform="rotate(90 172.4 122.6)">11</text>
<text x="178.7" y="122.6" transform="rotate(90 178.7 122.6)">10</text>
<text x="185" y="123.3" transform="rotate(90 185 123.3)">9</text>
<text x="190.4" y="123.3" transform="rotate(90 190.4 123.3)">8</text>
<text x="201.2" y="123.3" transform="rotate(90 201.2 123.3)">XS1.2</text>
<text x="41.9" y="128.7" transform="rotate(90 41.9 128.7)">VD1</text>
<text x="93.2" y="131.4" transform="rotate(90 93.2 131.4)">5</text>
<text x="182.3" y="131.4" transform="rotate(90 182.3 131.4)">4</text>
<text x="187.7" y="131.4" transform="rotate(90 187.7 131.4)">3</text>
<text x="205.7" y="127" transform="rotate(90 205.7 127)">A1</text>
<text x="105.8" y="132.2" transform="rotate(90 105.8 132.2)">XP1.3</text>
<text x="201.2" y="132.2" transform="rotate(90 201.2 132.2)">XP1.2</text>
<text x="27.5" y="144" transform="rotate(90 27.5 144)">8</text>
<text x="33.8" y="140.4" transform="rotate(90 33.8 140.4)">VD2</text>
<text x="59.9" y="143.1" transform="rotate(90 59.9 143.1)">7</text>
<text x="61.7" y="139.5" transform="rotate(90 61.7 139.5)">6</text>
<text x="132.8" y="139.7" transform="rotate(90 132.8 139.7)">VT3</text>
<text x="155.3" y="139.7" transform="rotate(90 155.3 139.7)">VT1</text>
<text x="26.6" y="149.4" transform="rotate(90 26.6 149.4)">X2</text>
<text x="121.1" y="146.9" transform="rotate(90 121.1 146.9)">VT4</text>
<text x="162.5" y="146.9" transform="rotate(90 162.5 146.9)">VT2</text>
<text x="66.2" y="152.1" transform="rotate(90 66.2 152.1)">A2</text>
<text x="169.7" y="150.3" transform="rotate(90 169.7 150.3)">8</text>
<text x="180.5" y="150.3" transform="rotate(90 180.5 150.3)">9</text>
<text x="194" y="155.9" transform="rotate(90 194 155.9)">TV2</text>
<text x="3.7" y="160.7" transform="rotate(90 3.7 160.7)">Утв.</text>
<text x="7.3" y="160.7" transform="rotate(90 7.3 160.7)">Н. контр.</text>
<text x="10.9" y="160.7" transform="rotate(90 10.9 160.7)">Согл.</text>
<text x="14.5" y="160.7" transform="rotate(90 14.5 160.7)">Т. контр.</text>
<text x="18.1" y="160.7" transform="rotate(90 18.1 160.7)">Пров.</text>
<text x="21.7" y="160.7" transform="rotate(90 21.7 160.7)">Разраб.</text>
<text x="25.3" y="160.7" transform="rotate(90 25.3 160.7)">Изм.</text>
<text x="111.2" y="156.6" transform="rotate(90 111.2 156.6)">100V-</text>
<text x="115.7" y="162" transform="rotate(90 115.7 162)">1</text>
<text x="122.9" y="161.1" transform="rotate(90 122.9 161.1)">2</text>
<text x="130.1" y="161.1" transform="rotate(90 130.1 161.1)">3</text>
<text x="133.7" y="161.1" transform="rotate(90 133.7 161.1)">4</text>
<text x="140.9" y="161.1" transform="rotate(90 140.9 161.1)">5</text>
<text x="148.1" y="161.1" transform="rotate(90 148.1 161.1)">6</text>
<text x="158.9" y="161.1" transform="rotate(90 158.9 161.1)">7</text>
<text x="162.5" y="160.4" transform="rotate(90 162.5 160.4)">10</text>
<text x="169.7" y="160.4" transform="rotate(90 169.7 160.4)">11</text>
<text x="173.3" y="160.4" transform="rotate(90 173.3 160.4)">12</text>
<text x="180.5" y="160.4" transform="rotate(90 180.5 160.4)">13</text>
<text x="184.1" y="160.4" transform="rotate(90 184.1 160.4)">14</text>
<text x="191.3" y="160.4" transform="rotate(90 191.3 160.4)">15</text>
<text x="25.3" y="166.5" transform="rotate(90 25.3 166.5)">Лист</text>
<text x="122.9" y="163.7" transform="rotate(90 122.9 163.7)">65V-</text>
<text x="130.1" y="164.8" transform="rotate(90 130.1 164.8)">0V</text>
<text x="133.7" y="164" transform="rotate(90 133.7 164)">30V</text>
<text x="148.1" y="167.9" transform="rotate(90 148.1 167.9)">100V</text>
<text x="162.5" y="167.9" transform="rotate(90 162.5 167.9)">300V</text>
<text x="169.7" y="167.2" transform="rotate(90 169.7 167.2)">1000V</text>
<text x="191.3" y="167.2" transform="rotate(90 191.3 167.2)">3000V</text>
<text x="140.9" y="168.6" transform="rotate(90 140.9 168.6)">65V</text>
<text x="4.1" y="174.4" transform="rotate(90 4.1 174.4)">Петрович</text>
<text x="7.7" y="174.4" transform="rotate(90 7.7 174.4)">Талаева</text>
<text x="11.3" y="174.4" transform="rotate(90 11.3 174.4)">Голод</text>
<text x="18.5" y="174.4" transform="rotate(90 18.5 174.4)">Лисенков</text>
<text x="22.1" y="174.4" transform="rotate(90 22.1 174.4)">Грицев</text>
<text x="25.3" y="175.8" transform="rotate(90 25.3 175.8)">№ докум.</text>
<text x="124.7" y="178.3" transform="rotate(90 124.7 178.3)">=A2-X1</text>
<text x="93.6" y="185.9" transform="rotate(90 93.6 185.9)">XP2</text>
<text x="130.1" y="182.8" transform="rotate(90 130.1 182.8)">X8</text>
<text x="148.1" y="182.8" transform="rotate(90 148.1 182.8)">X7</text>
<text x="162.5" y="182.8" transform="rotate(90 162.5 182.8)">X6</text>
<text x="169.7" y="182.8" transform="rotate(90 169.7 182.8)">X5</text>
<text x="191.3" y="182.8" transform="rotate(90 191.3 182.8)">X4</text>
<text x="25.3" y="191" transform="rotate(90 25.3 191)">Подп.</text>
<text x="60.8" y="190.8" transform="rotate(90 60.8 190.8)">5</text>
<text x="66.2" y="190.8" transform="rotate(90 66.2 190.8)">4</text>
<text x="70.7" y="190.8" transform="rotate(90 70.7 190.8)">3</text>
<text x="76.1" y="190.8" transform="rotate(90 76.1 190.8)">2</text>
<text x="81.5" y="190.8" transform="rotate(90 81.5 190.8)">1</text>
<text x="124.7" y="189" transform="rotate(90 124.7 189)">8</text>
<text x="131" y="189" transform="rotate(90 131 189)">7</text>
<text x="136.4" y="189" transform="rotate(90 136.4 189)">6</text>
<text x="141.8" y="189" transform="rotate(90 141.8 189)">5</text>
<text x="149" y="189" transform="rotate(90 149 189)">4</text>
<text x="163.4" y="189" transform="rotate(90 163.4 189)">3</text>
<text x="170.6" y="189" transform="rotate(90 170.6 189)">2</text>
<text x="192.2" y="189" transform="rotate(90 192.2 189)">1</text>
<text x="93.6" y="193.1" transform="rotate(90 93.6 193.1)">XS1</text>
<text x="123.8" y="194.5" transform="rotate(90 123.8 194.5)">X5</text>
<text x="148.1" y="194.5" transform="rotate(90 148.1 194.5)">X4</text>
<text x="162.5" y="194.5" transform="rotate(90 162.5 194.5)">X3</text>
<text x="169.7" y="194.5" transform="rotate(90 169.7 194.5)">X2</text>
<text x="191.3" y="194.5" transform="rotate(90 191.3 194.5)">X1</text>
<text x="25.3" y="200.3" transform="rotate(90 25.3 200.3)">Дата</text>
<text x="62.6" y="200.7" transform="rotate(90 62.6 200.7)">5</text>
<text x="68.4" y="200.5" transform="rotate(90 68.4 200.5)">4</text>
<text x="73.4" y="200.7" transform="rotate(90 73.4 200.7)">3</text>
<text x="78.8" y="200.7" transform="rotate(90 78.8 200.7)">2</text>
<text x="84.2" y="200.7" transform="rotate(90 84.2 200.7)">1</text>
<text x="124.7" y="200.7" transform="rotate(90 124.7 200.7)">5</text>
<text x="149" y="200.7" transform="rotate(90 149 200.7)">4</text>
<text x="163.4" y="200.7" transform="rotate(90 163.4 200.7)">3</text>
<text x="170.6" y="200.7" transform="rotate(90 170.6 200.7)">2</text>
<text x="192.2" y="200.7" transform="rotate(90 192.2 200.7)">1</text>
<text x="131" y="208.8" transform="rotate(90 131 208.8)">R1</text>
<text x="169.7" y="209.5" transform="rotate(90 169.7 209.5)">1000V</text>
<text x=".8" y="214" transform="rotate(90 .8 214)">Копировал</text>
<text x="59.9" y="210.6" transform="rotate(90 59.9 210.6)">100-</text>
<text x="66.2" y="211.3" transform="rotate(90 66.2 211.3)">65-</text>
<text x="70.7" y="211.3" transform="rotate(90 70.7 211.3)">OE</text>
<text x="76.1" y="211" transform="rotate(90 76.1 211)">65+</text>
<text x="81.5" y="210.3" transform="rotate(90 81.5 210.3)">100+</text>
<text x="114.8" y="214.1" transform="rotate(90 114.8 214.1)">A4.1</text>
<text x="148.1" y="210.9" transform="rotate(90 148.1 210.9)">30V</text>
<text x="162.5" y="210.2" transform="rotate(90 162.5 210.2)">300V</text>
<text x="191.3" y="210.4" transform="rotate(90 191.3 210.4)">3000V (L2-R2)</text>
<text x="20.2" y="218.2" transform="rotate(90 20.2 218.2)">Схема электрическая</text>
<text x="148.1" y="218.8" transform="rotate(90 148.1 218.8)">(L2-K3)</text>
<text x="162.5" y="218.7" transform="rotate(90 162.5 218.7)">(L2-R8)</text>
<text x="169.7" y="218.7" transform="rotate(90 169.7 218.7)">(L2-C1)</text>
<text x="17.4" y="222.2" transform="rotate(90 17.4 222.2)">прнципиальная</text>
<text x="63.5" y="225.1" transform="rotate(90 63.5 225.1)">А4</text>
<text x="75.2" y="225.1" transform="rotate(90 75.2 225.1)">А3</text>
<text x="84.2" y="222.5" transform="rotate(90 84.2 222.5)">Плата</text>
<text x="197.6" y="225.8" transform="rotate(90 197.6 225.8)">A3.1</text>
<text x="55.4" y="232.2" transform="rotate(90 55.4 232.2)">DD4</text>
<text x="59" y="232.1" transform="rotate(90 59 232.1)">DD1, DD2, DD3</text>
<text x="62.6" y="232" transform="rotate(90 62.6 232)">DA9, DA10</text>
<text x="66.2" y="231.8" transform="rotate(90 66.2 231.8)">DA4,DA5, DA8</text>
<text x="69.8" y="231.4" transform="rotate(90 69.8 231.4)">DA3</text>
<text x="73.4" y="231.6" transform="rotate(90 73.4 231.6)">DD3, DD4, DD6</text>
<text x="77" y="231.9" transform="rotate(90 77 231.9)">DD1, DD2, DD5, DD7...DD11</text>
<text x="85.6" y="233.5" transform="rotate(90 85.6 233.5)">Позиционное обозначение</text>
<text x="48.6" y="234.2" transform="rotate(90 48.6 234.2)">2</text>
<text x="51.4" y="234.2" transform="rotate(90 51.4 234.2)">1 1...8, =А3-7, =A5-10 - стойка УШЯИ.685631.123</text>
<text x="48.6" y="242.4" transform="rotate(90 48.6 242.4)">- общий цифровой,</text>
<text x="82.8" y="242.3" transform="rotate(90 82.8 242.3)">микросхемы</text>
<text x="14.5" y="259.4" transform="rotate(90 14.5 259.4)">Лист</text>
<text x="28.9" y="260.1" transform="rotate(90 28.9 260.1)">Лит.</text>
<text x=".8" y="264.4" transform="rotate(90 .8 264.4)">Формат А3</text>
<text x="14.5" y="268" transform="rotate(90 14.5 268)">1</text>
<text x="55.4" y="268.2" transform="rotate(90 55.4 268.2)">7</text>
<text x="59" y="268.2" transform="rotate(90 59 268.2)">8</text>
<text x="62.6" y="268.2" transform="rotate(90 62.6 268.2)">1</text>
<text x="69.8" y="268.2" transform="rotate(90 69.8 268.2)">5</text>
<text x="73.4" y="268.2" transform="rotate(90 73.4 268.2)">8</text>
<text x="77" y="268.2" transform="rotate(90 77 268.2)">7</text>
<text x="14.5" y="273.8" transform="rotate(90 14.5 273.8)">Листов</text>
<text x="28.9" y="270.9" transform="rotate(90 28.9 270.9)">Масса</text>
<text x="48.6" y="271.7" transform="rotate(90 48.6 271.7)">- общий силовой</text>
<text x="55.4" y="273.8" transform="rotate(90 55.4 273.8)">14</text>
<text x="59" y="273.8" transform="rotate(90 59 273.8)">16</text>
<text x="69.8" y="273.8" transform="rotate(90 69.8 273.8)">12</text>
<text x="73.4" y="273.8" transform="rotate(90 73.4 273.8)">16</text>
<text x="77" y="273.8" transform="rotate(90 77 273.8)">14</text>
<text x="81.5" y="272.9" transform="rotate(90 81.5 272.9)">+5</text>
<text x="86.9" y="273.2" transform="rotate(90 86.9 273.2)">Выводы</text>
<text x="28.9" y="281" transform="rotate(90 28.9 281)">Масштаб</text>
<text x="62.6" y="280.8" transform="rotate(90 62.6 280.8)">8</text>
<text x="66.2" y="280.8" transform="rotate(90 66.2 280.8)">8</text>
<text x="69.8" y="280.1" transform="rotate(90 69.8 280.1)">13</text>
<text x="81.5" y="278.5" transform="rotate(90 81.5 278.5)">+15</text>
<text x="14.5" y="285.3" transform="rotate(90 14.5 285.3)">5</text>
<text x="62.6" y="287.1" transform="rotate(90 62.6 287.1)">4</text>
<text x="66.2" y="287.1" transform="rotate(90 66.2 287.1)">4</text>
<text x="69.8" y="287.1" transform="rotate(90 69.8 287.1)">4</text>
<text x="81.5" y="285.1" transform="rotate(90 81.5 285.1)">-15</text>
</g>
</svg>
